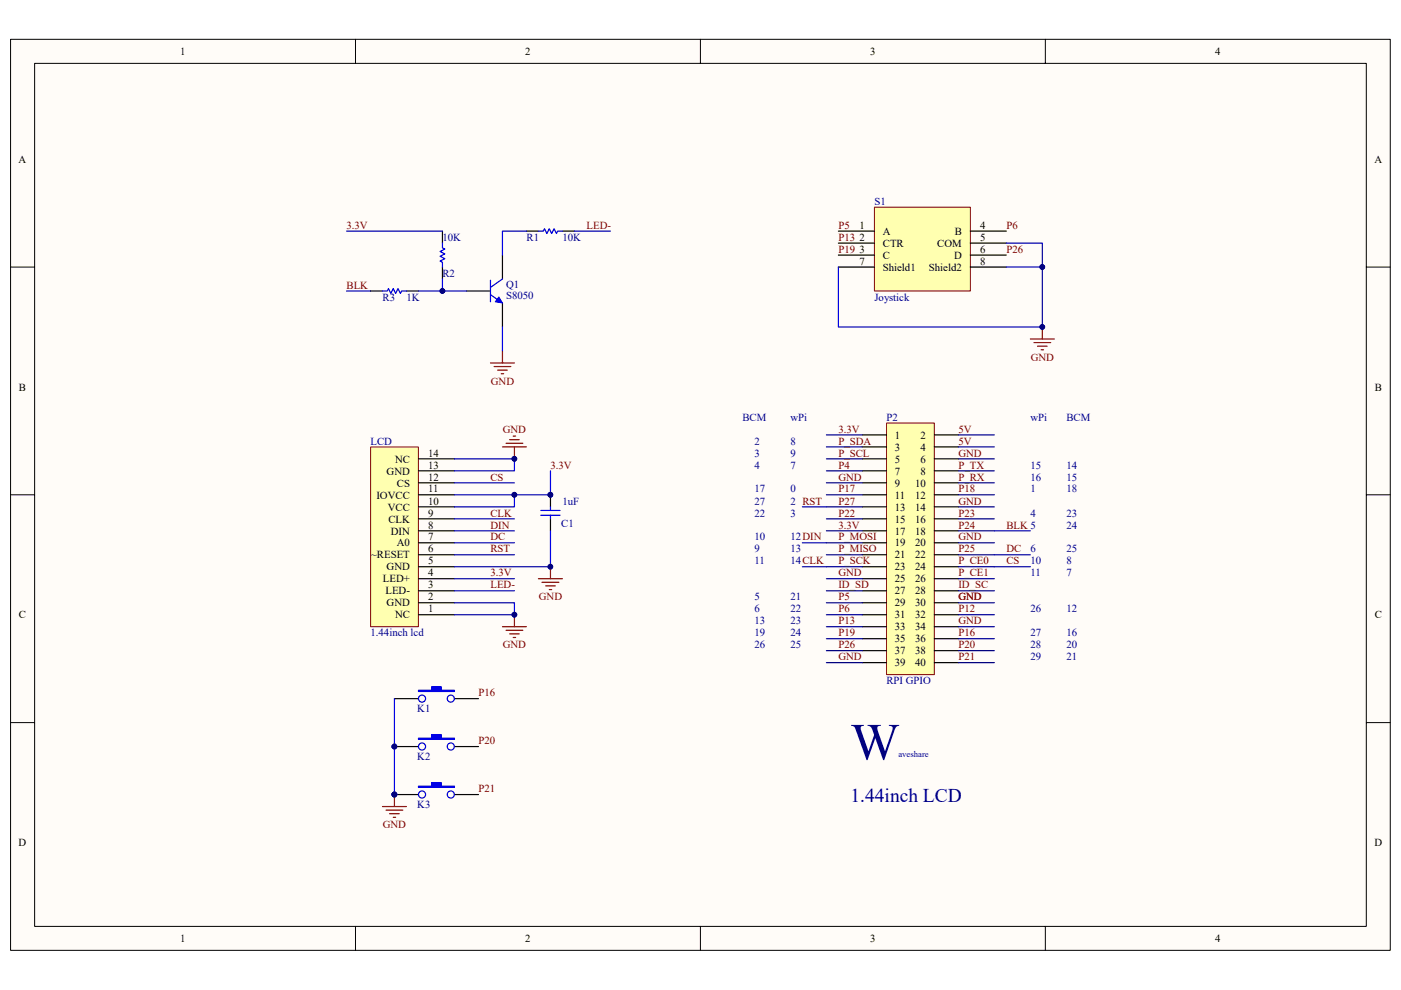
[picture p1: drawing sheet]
<svg xmlns="http://www.w3.org/2000/svg" width="297mm" height="210mm" viewBox="0 0 297 210" stroke-linecap="round" stroke-linejoin="round" font-family="sans-serif">
<path d="M2.3 8.4h292.5v193.2h-292.5z" fill="#fffcf8"/>
<path d="M2.2 8.3h292.6v193.3h-292.6z" fill="none" stroke="#000" stroke-width=".21"/>
<path d="M7.4 13.5h282.3v183h-282.3z" fill="#fffcf8"/>
<g fill="none" stroke="#000" stroke-width=".21">
<path d="M7.3 13.4h282.4v183.1h-282.4zM75.4 8.3v5.1M148.5 8.3v5.1M221.6 8.3v5.1M2.2 56.6h5.1M289.7 56.6h5.1M2.2 104.9h5.1M289.7 104.9h5.1M2.2 153.3h5.1M289.7 153.3h5.1M75.4 196.5v5.1M148.5 196.5v5.1"/>
<path d="M221.6 196.5v5.1"/>
</g>
<path d="M188 89.7h10.1v53.4h-10.1z" fill="#ffffb0"/>
<path d="M188 89.7h10.1v53.4h-10.1z" fill="none" stroke="#800000" stroke-width=".21"/>
<g fill="none" stroke="#000" stroke-width=".25">
<path d="M182.8 92.2h5.1M182.8 94.8h5.1M182.8 97.3h5.1M182.8 99.9h5.1M198.1 92.2h5.1M198.1 94.8h5.1M198.1 97.3h5.1M198.1 99.9h5.1M182.8 102.4h5.1M182.8 104.9h5.1M182.8 107.5h5.1M182.8 110h5.1"/>
<path d="M182.8 112.6h5.1M182.8 115.1h5.1M182.8 117.7h5.1M198.1 102.4h5.1M198.1 104.9h5.1M198.1 107.5h5.1M198.1 110h5.1M198.1 112.6h5.1M198.1 115.1h5.1M198.1 117.7h5.1M182.8 120.2h5.1M182.8 122.7h5.1"/>
<path d="M182.8 125.3h5.1M182.8 127.8h5.1M182.8 130.4h5.1M182.8 132.9h5.1M182.8 135.5h5.1M182.8 138h5.1M198.1 120.2h5.1M198.1 122.7h5.1M198.1 125.3h5.1M198.1 127.8h5.1M198.1 130.4h5.1M198.1 132.9h5.1"/>
<path d="M198.1 135.5h5.1M198.1 138h5.1M182.8 140.5h5.1M198.1 140.5h5.1"/>
</g>
<g fill="none" stroke="#000080" stroke-width=".25">
<path d="M175.2 94.8h7.6M175.2 99.9h7.6M175.2 92.2h7.6M175.2 97.3h7.6M203.2 94.8h7.6M203.2 92.2h7.6M203.2 97.3h7.6M203.2 99.9h7.6M175.2 104.9h7.6M175.2 110h7.6M175.2 102.4h7.6M175.2 107.5h7.6"/>
<path d="M175.2 112.6h7.6M175.2 115.1h7.6M175.2 117.7h7.6M203.2 102.4h7.6M203.2 104.9h7.6M203.2 107.5h7.6M203.2 112.6h7.6M203.2 115.1h7.6M203.2 110h7.6M203.2 117.7h7.6M175.2 125.3h7.6M175.2 122.7h7.6"/>
<path d="M175.2 127.8h7.6M175.2 130.4h7.6M175.2 132.9h7.6M175.2 135.5h7.6M175.2 138h7.6M175.2 120.2h7.6M203.2 122.7h7.6M203.2 125.3h7.6M203.2 127.8h7.6M203.2 130.4h7.6M203.2 132.9h7.6M203.2 135.5h7.6"/>
<path d="M203.2 138h7.6M203.2 120.2h7.6M175.2 140.5h7.6M203.2 140.5h7.6"/>
</g>
<path d="M78.6 94.8h10.1v38.1h-10.1z" fill="#ffffb0"/>
<path d="M78.6 94.8h10.1v38.1h-10.1z" fill="none" stroke="#800000" stroke-width=".21"/>
<g fill="none" stroke="#000" stroke-width=".25">
<path d="M93.8 49v2.6M93.8 56.6v2.6M106.5 54.1v5.1M78.5 61.7h2.6M86.2 61.7h2.5M98.9 61.7h5.1M106.5 64.3v5.1M88.7 99.9h7.6M88.7 97.3h7.6M88.7 117.7h7.6M88.7 115.1h7.6M88.7 112.6h7.6"/>
<path d="M88.7 110h7.6M88.7 107.5h7.6M88.7 104.9h7.6M88.7 102.4h7.6M116.7 104.9v2.6M116.7 110v2.6M88.7 130.4h7.6M88.7 127.8h7.6M88.7 125.3h7.6M88.7 122.7h7.6M88.7 120.2h7.6"/>
</g>
<g fill="none" stroke="#800000" stroke-width=".25">
<path d="M106.5 94.8h5.1M107.3 94h3.5M108.1 93.3h2M108.8 92.5h.5M109.1 94.8v2.5M106.5 132.9h5.1M107.3 133.7h3.5M108.1 134.5h2M108.8 135.2h.5M109.1 130.4v2.5M114.1 122.7h5.1M114.9 123.5h3.6"/>
<path d="M115.7 124.3h2M116.5 125.1h.5M116.7 120.2v2.5"/>
</g>
<g fill="#000080" stroke="#000080" stroke-width=".21">
<circle cx="109.1" cy="130.4" r=".5"/>
<circle cx="109.1" cy="104.9" r=".5"/>
<circle cx="116.7" cy="104.9" r=".49"/>
<circle cx="116.7" cy="120.2" r=".49"/>
<circle cx="109.1" cy="97.3" r=".5"/>
</g>
<g fill="none" stroke="#0000bf" stroke-width=".25">
<path d="M73.5 61.7h5M96.3 97.3h12.8v2.6h-12.8M116.7 99.9v5h-7.6M96.3 104.9h12.8v2.6h-12.8M96.3 117.7h12.8M96.3 115.1h12.8M96.3 112.6h12.8M96.3 110h12.8M96.3 102.4h12.8M116.7 112.6v7.6h-20.4M170.1 107.5h5.1M170.1 115.1h5.1"/>
<path d="M210.8 112.6h7.7M96.3 127.8h12.8v2.6h-12.8M96.3 122.7h12.8M96.3 125.3h12.8M170.1 120.2h5.1M210.8 120.2h7.7"/>
</g>
<path d="M93.8 51.6v1l.5 .2-1 .5 1 .5-1 .6 1 .5-1 .5 .5 .2v1M104 59.4v4.6M106.5 59.2l-2.5 1.8M81.1 61.7h1l.3-.5 .5 1 .5-1 .5 1 .5-1 .5 1 .3-.5h1M104 62.5l1.8 1.3M114.7 109.3h4M114.7 108.3h4M116.7 107.5v.8M116.7 109.3v.7" fill="none" stroke="#00f" stroke-width=".25"/>
<path d="M105.8 63l.7 1.3-1.5-.3z" fill="#00f"/>
<path d="M105.8 63l.7 1.3-1.5-.3z" fill="none" stroke="#00f" stroke-width=".21"/>
<path d="M111.6 49h2.5M119.2 49h2.6" fill="none" stroke="#000" stroke-width=".25"/>
<path d="M114.1 49h1.1l.2-.5 .5 1 .6-1 .5 1 .5-1 .5 1 .2-.5h1" fill="none" stroke="#00f" stroke-width=".25"/>
<path d="M104 77h5.1M104.8 77.7h3.5M105.5 78.5h2M106.3 79.3h.5M106.5 74.4v2.6" fill="none" stroke="#800000" stroke-width=".25"/>
<path d="M73.5 49h20.3M93.8 59.2v2.5M111.6 49h-5.1v5.1M121.8 49h7.6M88.7 61.7h10.2M106.5 69.4v5M210.8 117.7h7.7" fill="none" stroke="#0000bf" stroke-width=".25"/>
<circle cx="93.8" cy="61.7" r=".5" fill="#000080" stroke="#000080" stroke-width=".21"/>
<path d="M185.4 44h20.3v17.7h-20.3z" fill="#ffffb0"/>
<path d="M185.4 43.9h20.3v17.8h-20.3z" fill="none" stroke="#800000" stroke-width=".21"/>
<path d="M177.8 49h7.6M177.8 51.6h7.6M177.8 54.1h7.6M177.8 56.6h7.6M205.7 49h7.7M205.7 51.6h7.7M205.7 54.1h7.7M205.7 56.6h7.7M83.6 148.2h5.1M96.3 148.2h5.1" fill="none" stroke="#000" stroke-width=".25"/>
<path d="M213.4 51.6h7.6v17.8h-43.2v-12.8M213.4 56.6h7.6" fill="none" stroke="#0000bf" stroke-width=".25"/>
<g fill="#000080" stroke="#000080" stroke-width=".21">
<circle cx="221" cy="56.6" r=".5"/>
<circle cx="221" cy="69.3" r=".5"/>
</g>
<path d="M218.5 71.9h5M219.2 72.7h3.6M220 73.4h2M220.7 74.2h.6M221 69.4v2.5" fill="none" stroke="#800000" stroke-width=".25"/>
<path d="M88.7 146.4h2.8v-.8h2.1v.8h2.7v.3h-7.6z" fill-rule="evenodd" fill="#00f"/>
<g fill="none" stroke="#00f" stroke-width=".25">
<path d="M88.7 146.4h2.8v-.8h2.1v.8h2.7v.3h-7.6z"/>
<circle cx="89.5" cy="148.2" r=".75"/>
<circle cx="95.6" cy="148.2" r=".75"/>
</g>
<path d="M83.6 158.3h5.1M96.3 158.3h5.1" fill="none" stroke="#000" stroke-width=".25"/>
<circle cx="83.6" cy="158.3" r=".49" fill="#000080" stroke="#000080" stroke-width=".21"/>
<path d="M88.7 156.6h2.8v-.8h2.1v.8h2.7v.2h-7.6z" fill-rule="evenodd" fill="#00f"/>
<g fill="none" stroke="#00f" stroke-width=".25">
<path d="M88.7 156.6h2.8v-.8h2.1v.8h2.7v.2h-7.6z"/>
<circle cx="89.5" cy="158.3" r=".75"/>
<circle cx="95.6" cy="158.3" r=".75"/>
</g>
<g fill="#000080" stroke="#000080" stroke-width=".21">
<circle cx="83.6" cy="158.3" r=".49"/>
<circle cx="83.6" cy="168.5" r=".49"/>
</g>
<path d="M83.6 168.5h5.1M96.3 168.5h5.1" fill="none" stroke="#000" stroke-width=".25"/>
<path d="M88.7 166.8h2.8v-.8h2.1v.8h2.7v.2h-7.6z" fill-rule="evenodd" fill="#00f"/>
<g fill="none" stroke="#00f" stroke-width=".25">
<path d="M88.7 166.8h2.8v-.8h2.1v.8h2.7v.2h-7.6z"/>
<circle cx="89.5" cy="168.5" r=".75"/>
<circle cx="95.6" cy="168.5" r=".75"/>
</g>
<g fill="#000080" stroke="#000080" stroke-width=".21">
<circle cx="83.6" cy="168.5" r=".49"/>
<circle cx="83.6" cy="158.3" r=".49"/>
</g>
<path d="M81.1 171.1h5.1M81.8 171.8h3.6M82.6 172.6h2M83.4 173.4h.5M83.6 168.5v2.6" fill="none" stroke="#800000" stroke-width=".25"/>
<path d="M83.6 148.2v20.3" fill="none" stroke="#0000bf" stroke-width=".25"/>
<text font-size="11" fill="#000080" x="180.3" y="161.1">W</text>
<text font-size="4.1" fill="#000080" x="180.3" y="170.2">1.44inch LCD</text>
<g font-size="2.3">
<text x="38.2" y="11.7">1</text>
<text x="111.4" y="11.7">2</text>
<text x="184.5" y="11.7">3</text>
<text x="257.6" y="11.7">4</text>
<text x="4" y="34.5">A</text>
<text x="291.4" y="34.5">A</text>
<text x="182.2" y="48.5">1</text>
<text x="182.2" y="51.1">2</text>
<text x="182.2" y="53.6">3</text>
<text x="187.2" y="49.8">A</text>
<text x="187.2" y="52.3">CTR</text>
<text x="198.7" y="52.3">COM</text>
<text x="202.4" y="49.8">B</text>
<text x="207.8" y="48.5">4</text>
<text x="207.8" y="51.1">5</text>
<text x="207.8" y="53.6">6</text>
<text x="182.2" y="56.2">7</text>
<text x="187.2" y="54.9">C</text>
<text x="187.2" y="57.4">Shield1</text>
<text x="197" y="57.4">Shield2</text>
<text x="202.3" y="54.9">D</text>
<text x="207.8" y="56.2">8</text>
<text x="4" y="82.8">B</text>
<text x="291.5" y="82.8">B</text>
<text x="189.7" y="93">1</text>
<text x="189.7" y="95.6">3</text>
<text x="195.2" y="93">2</text>
<text x="195.2" y="95.6">4</text>
<text x="82" y="100.6">GND</text>
<text x="83.8" y="98.1">NC</text>
<text x="90.8" y="99.4">13</text>
<text x="90.8" y="96.8">14</text>
<text x="90.8" y="101.9">12</text>
<text x="189.7" y="98.1">5</text>
<text x="189.7" y="100.6">7</text>
<text x="195.2" y="98.1">6</text>
<text x="195.2" y="100.6">8</text>
<text x="79.8" y="105.7">IOVCC</text>
<text x="84.1" y="103.2">CS</text>
<text x="90.8" y="107">10</text>
<text x="90.8" y="104.5">11</text>
<text x="189.7" y="103.2">9</text>
<text x="189.7" y="105.7">11</text>
<text x="194" y="103.2">10</text>
<text x="194" y="105.7">12</text>
<text x="82.2" y="108.3">VCC</text>
<text x="82.4" y="110.8">CLK</text>
<text x="82.9" y="113.4">DIN</text>
<text x="90.8" y="109.6">9</text>
<text x="90.8" y="112.1">8</text>
<text x="189.7" y="108.3">13</text>
<text x="189.7" y="110.8">15</text>
<text x="189.7" y="113.4">17</text>
<text x="194" y="108.3">14</text>
<text x="194" y="110.8">16</text>
<text x="194" y="113.4">18</text>
<text x="78.7" y="118.4">~RESET</text>
<text x="84.1" y="115.9">A0</text>
<text x="90.8" y="119.7">5</text>
<text x="90.8" y="114.6">7</text>
<text x="90.8" y="117.2">6</text>
<text x="189.7" y="115.9">19</text>
<text x="189.7" y="118.4">21</text>
<text x="194" y="115.9">20</text>
<text x="194" y="118.4">22</text>
<text x="81.2" y="123.5">LED+</text>
<text x="82" y="121">GND</text>
<text x="90.8" y="124.8">3</text>
<text x="90.8" y="122.3">4</text>
<text x="189.7" y="121">23</text>
<text x="189.7" y="123.5">25</text>
<text x="194" y="121">24</text>
<text x="194" y="123.5">26</text>
<text x="4" y="131.2">C</text>
<text x="81.7" y="126.1">LED-</text>
<text x="82" y="128.6">GND</text>
<text x="83.8" y="131.2">NC</text>
<text x="90.8" y="129.9">1</text>
<text x="90.8" y="127.4">2</text>
<text x="189.7" y="126.1">27</text>
<text x="189.7" y="128.6">29</text>
<text x="189.7" y="131.2">31</text>
<text x="194" y="126.1">28</text>
<text x="194" y="128.6">30</text>
<text x="194" y="131.2">32</text>
<text x="291.5" y="131.2">C</text>
<text x="189.7" y="133.7">33</text>
<text x="189.7" y="136.2">35</text>
<text x="194" y="133.7">34</text>
<text x="194" y="136.2">36</text>
<text x="189.7" y="138.8">37</text>
<text x="189.7" y="141.3">39</text>
<text x="194" y="138.8">38</text>
<text x="194" y="141.3">40</text>
<text x="4" y="179.5">D</text>
<text x="291.4" y="179.5">D</text>
<text x="38.2" y="199.8">1</text>
<text x="111.4" y="199.8">2</text>
<text x="184.5" y="199.8">3</text>
<text x="257.6" y="199.8">4</text>
</g>
<g font-size="2.3" fill="#000080">
<text x="185.4" y="43.4">S1</text>
<text x="93.8" y="51.1">10K</text>
<text x="111.6" y="51.1">R1</text>
<text x="119.2" y="51.1">10K</text>
<text x="93.8" y="58.7">R2</text>
<text x="81.1" y="63.8">R3</text>
<text x="86.2" y="63.8">1K</text>
<text x="107.3" y="61">Q1</text>
<text x="107.3" y="63.5">S8050</text>
<text x="185.4" y="63.8">Joystick</text>
<text x="157.4" y="89.2">BCM</text>
<text x="167.6" y="89.2">wPi</text>
<text x="187.9" y="89.2">P2</text>
<text x="218.5" y="89.2">wPi</text>
<text x="226.1" y="89.2">BCM</text>
<text x="78.5" y="94.3">LCD</text>
<text x="160" y="94.3">2</text>
<text x="167.6" y="94.3">8</text>
<text x="160" y="96.8">3</text>
<text x="160" y="99.4">4</text>
<text x="167.6" y="96.8">9</text>
<text x="167.6" y="99.4">7</text>
<text x="218.5" y="99.4">15</text>
<text x="218.5" y="101.9">16</text>
<text x="226.1" y="99.4">14</text>
<text x="226.1" y="101.9">15</text>
<text x="119.2" y="107">1uF</text>
<text x="160" y="104.5">17</text>
<text x="160" y="107">27</text>
<text x="167.6" y="104.5">0</text>
<text x="167.6" y="107">2 RST</text>
<text x="218.5" y="104.5">1</text>
<text x="226.1" y="104.5">18</text>
<text x="119" y="111.8">C1</text>
<text x="160" y="109.6">22</text>
<text x="167.6" y="109.6">3</text>
<text x="218.5" y="109.6">4</text>
<text x="226.1" y="109.6">23</text>
<text x="226.1" y="112.1">24</text>
<text x="160" y="114.6">10</text>
<text x="160" y="117.2">9</text>
<text x="160" y="119.7">11</text>
<text x="167.6" y="114.6">12DIN</text>
<text x="167.6" y="117.2">13</text>
<text x="167.6" y="119.7">14CLK</text>
<text x="218.5" y="117.2">6</text>
<text x="218.5" y="119.7">10</text>
<text x="226.1" y="119.7">8</text>
<text x="226.1" y="117.2">25</text>
<text x="218.5" y="122.3">11</text>
<text x="226.1" y="122.3">7</text>
<text x="160" y="127.4">5</text>
<text x="160" y="129.9">6</text>
<text x="167.6" y="127.4">21</text>
<text x="167.6" y="129.9">22</text>
<text x="218.5" y="129.9">26</text>
<text x="226.1" y="129.9">12</text>
<text x="78.5" y="135">1.44inch lcd</text>
<text x="160" y="132.4">13</text>
<text x="160" y="135">19</text>
<text x="160" y="137.5">26</text>
<text x="167.6" y="132.4">23</text>
<text x="167.6" y="135">24</text>
<text x="167.6" y="137.5">25</text>
<text x="218.5" y="135">27</text>
<text x="218.5" y="137.5">28</text>
<text x="226.1" y="137.5">20</text>
<text x="226.1" y="135">16</text>
<text x="218.5" y="140.1">29</text>
<text x="226.1" y="140.1">21</text>
<text x="187.9" y="145.2">RPI GPIO</text>
<text x="88.5" y="151">K1</text>
<text x="88.5" y="161.2">K2</text>
<text x="88.5" y="171.3">K3</text>
</g>
<g font-size="2.3" fill="#800000">
<text x="73.5" y="48.5">3.3V</text>
<text x="124.4" y="48.5">LED-</text>
<text x="177.8" y="48.5">P5</text>
<text x="177.8" y="51.1">P13</text>
<text x="177.8" y="53.6">P19</text>
<text x="213.4" y="48.5">P6</text>
<text x="213.4" y="53.6">P26</text>
<text x="73.5" y="61.2">BLK</text>
<text x="218.5" y="76.5">GND</text>
<text x="104.1" y="81.6">GND</text>
<text x="106.6" y="91.8">GND</text>
<text x="177.8" y="94.3">P_SDA</text>
<text x="177.8" y="91.8">3.3V</text>
<text x="203.2" y="91.8">5V</text>
<text x="203.2" y="94.3">5V</text>
<text x="104" y="101.9">CS</text>
<text x="116.7" y="99.4">3.3V</text>
<text x="177.8" y="99.4">P4</text>
<text x="177.8" y="96.8">P_SCL</text>
<text x="177.8" y="101.9">GND</text>
<text x="203.2" y="101.9">P_RX</text>
<text x="203.2" y="99.4">P_TX</text>
<text x="203.2" y="96.8">GND</text>
<text x="177.8" y="107">P27</text>
<text x="177.8" y="104.5">P17</text>
<text x="203.2" y="107">GND</text>
<text x="203.2" y="104.5">P18</text>
<text x="104" y="112.1">DIN</text>
<text x="104" y="109.6">CLK</text>
<text x="177.8" y="112.1">3.3V</text>
<text x="177.8" y="109.6">P22</text>
<text x="203.2" y="109.6">P23</text>
<text x="203.2" y="112.1">P24</text>
<text x="213.4" y="112.1">BLK 5</text>
<text x="104" y="117.2">RST</text>
<text x="104" y="114.6">DC</text>
<text x="177.8" y="119.7">P_SCK</text>
<text x="177.8" y="117.2">P_MISO</text>
<text x="177.8" y="114.6">P_MOSI</text>
<text x="203.2" y="117.2">P25</text>
<text x="203.2" y="119.7">P_CE0</text>
<text x="203.2" y="114.6">GND</text>
<text x="213.4" y="119.7">CS</text>
<text x="213.4" y="117.2">DC</text>
<text x="104" y="124.8">LED-</text>
<text x="104" y="122.3">3.3V</text>
<text x="177.8" y="124.8">ID_SD</text>
<text x="177.8" y="122.3">GND</text>
<text x="203.2" y="122.3">P_CE1</text>
<text x="203.2" y="124.8">ID_SC</text>
<text x="114.2" y="127.4">GND</text>
<text x="177.8" y="129.9">P6</text>
<text x="177.8" y="127.4">P5</text>
<text x="203.2" y="127.4">GND</text>
<text x="203.2" y="129.9">P12</text>
<text x="106.6" y="137.5">GND</text>
<text x="177.8" y="137.5">P26</text>
<text x="177.8" y="135">P19</text>
<text x="177.8" y="132.4">P13</text>
<text x="203.2" y="135">P16</text>
<text x="203.2" y="137.5">P20</text>
<text x="203.2" y="132.4">GND</text>
<text x="177.8" y="140.1">GND</text>
<text x="203.2" y="140.1">P21</text>
<text x="101.4" y="147.7">P16</text>
<text x="101.4" y="157.9">P20</text>
<text x="101.4" y="168">P21</text>
<text x="81.1" y="175.7">GND</text>
</g>
<text font-size="1.8" fill="#000080" x="190.5" y="160.5">aveshare</text>
</svg>
